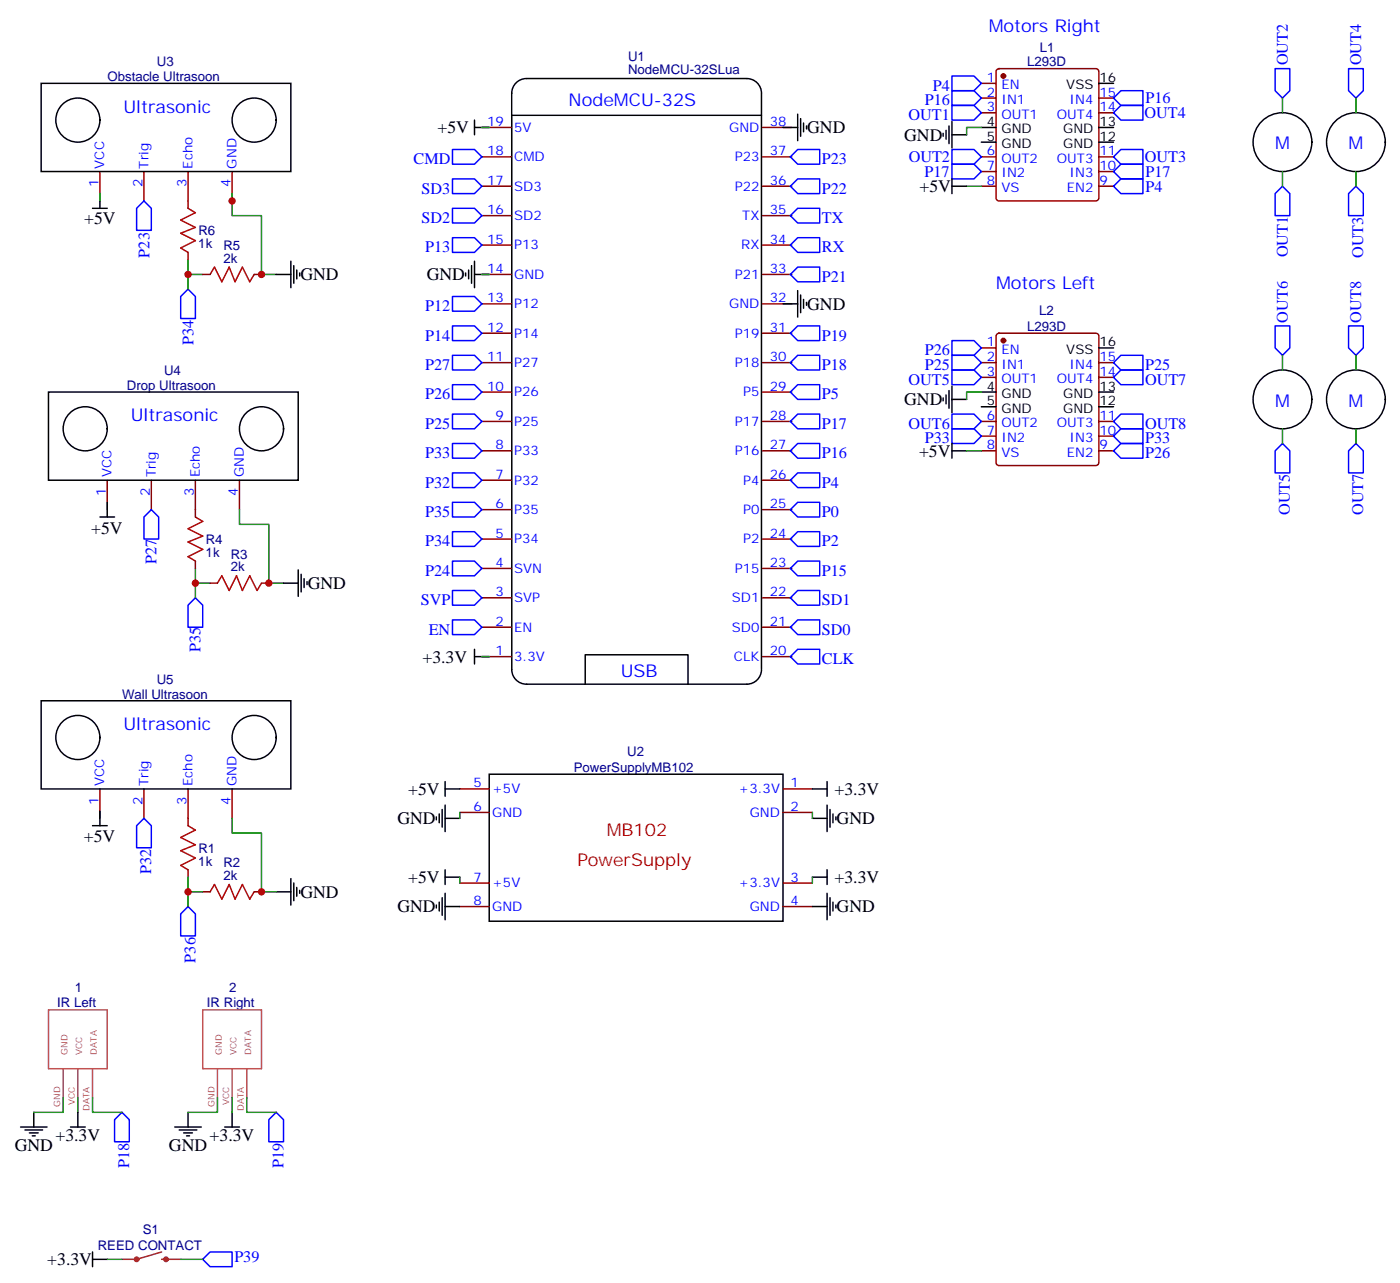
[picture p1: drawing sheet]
<svg xmlns="http://www.w3.org/2000/svg" width="336mm" height="308mm" viewBox="0 0 336 308" stroke-linecap="round" stroke-linejoin="round" font-family="sans-serif">
<g fill="none" stroke="#000" stroke-width=".35">
<path d="M9.9 20h59.9v21.2h-59.9zM113.9 30.6h3.6M113.9 28.8v3.5M122.9 22.3v138.4M122.9 27.7h60M122.9 22.4a3.5 3.5 0 0 1 3.5-3.5h52.9a3.5 3.5 0 0 1 3.6 3.5v138.1M188 30.6h3.6M191.6 27.4v6.4M192.3 28.5v4.2M193 29.5v2.1M193.7 30.2v.7M226.5 32v.7"/>
<path d="M227.2 31.3v2.1M227.9 30.2v4.3M228.6 32.3h3.5M228.6 29.2v6.3M235.7 30.6h3.5M235.7 34.1h3.5M263.9 30.6h3.5M263.9 34.1h3.5M263.9 20h3.5M22.2 50h3.6M24 46.5v3.5M228.6 42.9v3.6"/>
<path d="M228.6 44.7h3.5M66.3 65.9h3.5M69.8 62.7v6.3M70.6 63.7v4.3M71.3 64.8v2.1M72 65.5v.7M111.8 65.5v.7M112.5 64.8v2.1M113.2 63.7v4.3M113.9 65.9h3.6M113.9 62.7v6.3M188 72.9h3.6"/>
<path d="M191.6 69.7v6.4M192.3 70.8v4.2M193 71.9v2.1M193.7 72.6v.7M11.6 94.1h60v21.2h-60zM226.5 95.5v.7M227.2 94.8v2.1M227.9 93.7v4.3M228.6 92.7v6.3M228.6 95.8h3.5M235.7 94.1h3.5M235.7 97.6h3.5"/>
<path d="M263.9 94.1h3.5M263.9 97.6h3.5M263.9 83.5h3.5M228.6 106.4v3.6M228.6 108.2h3.5M24 124.1h3.5M25.8 120.5v3.6M68.1 139.9h3.5M71.6 136.8v6.3M72.3 137.8v4.3M73 138.9v2.1M73.7 139.6v.7"/>
<path d="M113.9 155.8v3.5M113.9 157.6h3.6M9.9 168.2h59.9v21.1h-59.9zM122.9 160.7a3.5 3.5 0 0 0 3.5 3.5h52.9a3.5 3.5 0 0 0 3.6-3.5M140.5 164.2v-7.1h24.7v7.1M22.2 198.2h3.6M24 194.6v3.6M104.8 196v.7M105.5 195.3v2.1M106.2 194.3v4.2M106.9 189.3h3.5M106.9 187.6v3.5"/>
<path d="M106.9 193.2v6.4M106.9 196.4h3.5M117.5 185.8h70.5v35.3h-70.5zM195.1 189.3h3.5M195.1 196.4h3.5M198.6 187.6v3.5M198.6 193.2v6.4M199.3 194.3v4.2M200 195.3v2.1M200.7 196v.7M66.3 214h3.5M69.8 210.9v6.3"/>
<path d="M70.6 211.9v4.2M71.3 213v2.1M72 213.7v.7M104.8 217.2v.7M105.5 216.5v2.1M106.2 215.4v4.3M106.9 210.5h3.5M106.9 208.7v3.6M106.9 214.4v6.3M106.9 217.6h3.5M195.1 210.5h3.5M195.1 217.6h3.5"/>
<path d="M198.6 208.7v3.6M198.6 214.4v6.3M199.3 215.4v4.3M200 216.5v2.1M200.7 217.2v.7M4.9 270.5h6.4M6 271.2h4.2M7.1 271.9h2.1M7.8 272.6h.7M8.1 266.9v3.6M16.9 270.5h3.6M18.7 266.9v3.6"/>
<path d="M42 270.5h6.3M43 271.2h4.3M44.1 271.9h2.1M44.8 272.6h.7M45.2 266.9v3.6M54 270.5h3.5M55.7 266.9v3.6M22.2 302.2h3.6M22.2 300.5v3.5"/>
<circle cx="18.7" cy="28.8" r="5.3"/>
<circle cx="61" cy="28.8" r="5.3"/>
<circle cx="308" cy="34.1" r="7.1"/>
<circle cx="325.6" cy="34.1" r="7.1"/>
<circle cx="308" cy="95.8" r="7.1"/>
<circle cx="325.6" cy="95.8" r="7.1"/>
<circle cx="20.5" cy="102.9" r="5.3"/>
<circle cx="62.8" cy="102.9" r="5.3"/>
<circle cx="18.7" cy="177" r="5.3"/>
<circle cx="61" cy="177" r="5.3"/>
</g>
<g fill="none" stroke="#870000" stroke-width=".35">
<path d="M239.4 16.7l.5-.2h23.3a.71 .71 0 0 1 .7 .7v30.3a.76 .76 0 0 1-.7 .7h-23.3a.76 .76 0 0 1-.7-.7v-30.3zM115.7 30.6h7.1M115.7 37.6h7.1M183.1 30.6h7M183.1 37.6h7M235.7 37.6h3.5M235.7 20h3.5M235.7 23.5h3.5M235.7 27.1h3.5M263.9 37.6h3.5M263.9 23.5h3.5M263.9 27.1h3.5"/>
<path d="M24 41.2v7M34.6 41.2v7M45.2 41.2v8.8M55.7 41.2v7M115.7 58.8h7.1M115.7 44.7h7.1M115.7 51.8h7.1M183.1 58.8h7M183.1 44.7h7M183.1 51.8h7M235.7 44.7h3.5M235.7 41.2h3.5"/>
<path d="M263.9 44.7h3.5M263.9 41.2h3.5M45.2 60.6v1.7M48.7 65.9h1.7M61 65.9h1.8M115.7 65.9h7.1M115.7 72.9h7.1M115.7 80h7.1M183.1 65.9h7M183.1 72.9h7M183.1 80h7M115.7 87h7.1"/>
<path d="M115.7 94.1h7.1M183.1 87h7M183.1 94.1h7M235.7 87h3.5M235.7 83.5h3.5M235.7 90.6h3.5M239.4 80.2l.5-.2h23.3a.71 .71 0 0 1 .7 .7v30.3a.76 .76 0 0 1-.7 .7h-23.3a.76 .76 0 0 1-.7-.7v-30.3zM263.9 87h3.5M263.9 90.6h3.5M25.8 115.3v7M36.3 115.3v7M46.9 115.3v8.8"/>
<path d="M57.5 115.3v7M115.7 101.1h7.1M115.7 108.2h7.1M115.7 115.3h7.1M183.1 101.1h7M183.1 108.2h7M183.1 115.3h7M235.7 101.1h3.5M235.7 108.2h3.5M235.7 104.7h3.5M263.9 101.1h3.5M263.9 108.2h3.5"/>
<path d="M263.9 104.7h3.5M46.9 134.7v1.7M50.4 139.9h1.8M62.8 139.9h1.8M115.7 122.3h7.1M115.7 129.4h7.1M115.7 136.4h7.1M183.1 122.3h7M183.1 129.4h7M183.1 136.4h7M115.7 143.5h7.1M115.7 150.5h7.1"/>
<path d="M115.7 157.6h7.1M183.1 143.5h7M183.1 150.5h7M183.1 157.6h7M24 189.3v7.1M34.6 189.3v7.1M45.2 189.3v8.9M55.7 189.3v7.1M110.4 189.3h7.1M110.4 195h7.1M188 189.3h7.1M188 195h7.1"/>
<path d="M45.2 208.7v1.8M48.7 214h1.7M61 214h1.8M110.4 211.9h7.1M110.4 217.6h7.1M188 211.9h7.1M188 217.6h7.1"/>
</g>
<path d="M11.6 242.4h14.2v14.1h-14.2zM15.2 256.5v6.9M18.7 256.5v6.9M22.2 256.5v6.9M48.7 242.4h14.1v14.1h-14.1zM52.2 256.5v6.9M55.7 256.5v6.9M59.3 256.5v6.9" fill="none" stroke="#a64a4a" stroke-width=".35"/>
<g fill="#870000" stroke="#870000" stroke-width=".35">
<circle cx="240.9" cy="18.2" r=".53"/>
<circle cx="240.9" cy="81.7" r=".53"/>
</g>
<g fill="none" stroke="#008700" stroke-width=".35">
<path d="M115.7 30.6h1.8M235.7 30.6h-3.6v1.7M308 23.5v3.6M325.6 23.5v3.6M24 46.5v1.7M55.7 46.5v5.3h7.1v14.1h3.5M232.1 44.7h3.6M308 41.2v3.5M325.6 41.2v3.5M45.2 62.3v3.6h3.5M45.2 65.9v3.5M115.7 65.9h1.8"/>
<path d="M235.7 94.1h-3.6v1.7M308 85.3v3.5M325.6 85.3v3.5M232.1 108.2h3.6M308 102.9v3.5M325.6 102.9v3.5M46.9 136.4v3.5h3.5M46.9 139.9v3.6M57.5 122.3v3.5h7.1v14.1h3.5M115.7 157.6h1.8M55.7 196.4v3.5h7.1v14.1h3.5M110.4 195v1.4"/>
<path d="M195.1 195v1.4M45.2 210.5v3.5h3.5M45.2 214v3.6M110.4 210.5v1.4M195.1 210.5v1.4M15.2 263.4v3.5h-7.1M18.7 263.4v3.5M22.2 263.4v3.5h7.1M52.2 263.4v3.5h-7M55.7 263.4v3.5M59.3 263.4v3.5h7M25.8 302.2h3.5"/>
<path d="M43.4 302.2h5.3"/>
</g>
<g fill="none" stroke="#00f" stroke-width=".35">
<path d="M228.6 18.2h5.3l1.8 1.8-1.8 1.8h-5.3zM306.2 16.5h3.5v5.3l-1.7 1.7-1.8-1.7zM323.8 16.5h3.6v5.3l-1.8 1.7-1.8-1.7zM108.7 35.9h5.2l1.8 1.7-1.8 1.8h-5.2zM191.6 35.9h5.2v3.5h-5.2l-1.8-1.8zM228.6 21.8h5.3l1.8 1.7-1.8 1.8h-5.3zM228.6 39.4h5.3l1.8 1.8-1.8 1.7h-5.3zM228.6 25.3h5.3l1.8 1.8-1.8 1.7h-5.3zM228.6 35.9h5.3l1.8 1.7-1.8 1.8h-5.3zM267.4 27.1l1.8-1.8h5.3v3.5h-5.3zM267.4 23.5l1.8-1.7h5.3v3.5h-5.3zM269.2 35.9h5.3v3.5h-5.3l-1.8-1.8z"/>
<path d="M269.2 39.4h5.3v3.5h-5.3l-1.8-1.7zM34.6 48.2l1.7 1.8v5.3h-3.5v-5.3zM108.7 57h5.2l1.8 1.8-1.8 1.8h-5.2zM108.7 42.9h5.2l1.8 1.8-1.8 1.8h-5.2zM108.7 50h5.2l1.8 1.8-1.8 1.7h-5.2zM189.8 51.8l1.8-1.8h5.2v3.5h-5.2zM191.6 42.9h5.2v3.6h-5.2l-1.8-1.8zM191.6 57h5.2v3.6h-5.2l-1.8-1.8zM267.4 44.7l1.8-1.8h5.3v3.6h-5.3zM308 44.7l1.7 1.8v5.3h-3.5v-5.3zM323.8 46.5l1.8-1.8 1.8 1.8v5.3h-3.6zM45.2 69.4l1.7 1.8v5.2h-3.5v-5.2z"/>
<path d="M108.7 71.2h5.2l1.8 1.7-1.8 1.8h-5.2zM108.7 78.2h5.2l1.8 1.8-1.8 1.7h-5.2zM191.6 78.2h5.2v3.5h-5.2l-1.8-1.7zM191.6 64.1h5.2v3.5h-5.2l-1.8-1.7zM306.2 78.2h3.5v5.3l-1.7 1.8-1.8-1.8zM323.8 78.2h3.6v5.3l-1.8 1.8-1.8-1.8zM108.7 85.3h5.2l1.8 1.7-1.8 1.8h-5.2zM108.7 99.4h5.2l1.8 1.7-1.8 1.8h-5.2zM108.7 92.3h5.2l1.8 1.8-1.8 1.7h-5.2zM191.6 92.3h5.2v3.5h-5.2l-1.8-1.7zM191.6 99.4h5.2v3.5h-5.2l-1.8-1.8zM191.6 85.3h5.2v3.5h-5.2l-1.8-1.8z"/>
<path d="M228.6 99.4h5.3l1.8 1.7-1.8 1.8h-5.3zM228.6 88.8h5.3l1.8 1.8-1.8 1.7h-5.3zM228.6 85.3h5.3l1.8 1.7-1.8 1.8h-5.3zM228.6 81.7h5.3l1.8 1.8-1.8 1.8h-5.3zM269.2 88.8h5.3v3.5h-5.3l-1.8-1.7zM269.2 85.3h5.3v3.5h-5.3l-1.8-1.8zM108.7 113.5h5.2l1.8 1.8-1.8 1.7h-5.2zM108.7 106.4h5.2l1.8 1.8-1.8 1.8h-5.2zM191.6 113.5h5.2v3.5h-5.2l-1.8-1.7zM191.6 106.4h5.2v3.6h-5.2l-1.8-1.8zM228.6 102.9h5.3l1.8 1.8-1.8 1.7h-5.3zM267.4 108.2l1.8-1.8h5.3v3.6h-5.3z"/>
<path d="M267.4 101.1l1.8-1.7h5.3v3.5h-5.3zM269.2 102.9h5.3v3.5h-5.3l-1.8-1.7zM308 106.4l1.7 1.8v5.3h-3.5v-5.3zM323.8 108.2l1.8-1.8 1.8 1.8v5.3h-3.6zM36.3 122.3l1.8 1.8v5.3h-3.5v-5.3zM108.7 127.6h5.2l1.8 1.8-1.8 1.7h-5.2zM108.7 120.5h5.2l1.8 1.8-1.8 1.8h-5.2zM108.7 134.7h5.2l1.8 1.7-1.8 1.8h-5.2zM191.6 120.5h5.2v3.6h-5.2l-1.8-1.8zM191.6 127.6h5.2v3.5h-5.2l-1.8-1.7zM191.6 134.7h5.2v3.5h-5.2l-1.8-1.8zM46.9 143.5l1.8 1.7v5.3h-3.5v-5.3z"/>
<path d="M108.7 141.7h5.2l1.8 1.8-1.8 1.7h-5.2zM108.7 148.8h5.2l1.8 1.7-1.8 1.8h-5.2zM191.6 141.7h5.2v3.5h-5.2l-1.8-1.7zM191.6 148.8h5.2v3.5h-5.2l-1.8-1.8zM191.6 155.8h5.2v3.5h-5.2l-1.8-1.7zM34.6 196.4l1.7 1.8v5.2h-3.5v-5.2zM43.4 219.3l1.8-1.7 1.7 1.7v5.3h-3.5zM29.3 266.9l1.7 1.8v5.3h-3.5v-5.3zM66.3 266.9l1.8 1.8v5.3h-3.5v-5.3zM48.7 302.2l1.7-1.7h5.3v3.5h-5.3z"/>
</g>
<path d="M38.8 300.5l-6 1.7h-3.5M38.8 302.2h4.6" fill="none" stroke="#8c2424" stroke-width=".35"/>
<g fill="none" stroke="#8c2424" stroke-width=".71">
<circle cx="32.8" cy="302.2" r=".35"/>
<circle cx="39.9" cy="302.2" r=".35"/>
</g>
<path d="M45.2 50l1.7 1-3.5 1.8 3.5 1.8-3.5 1.4 3.5 1.7-3.5 1.8 1.8 1.1M50.4 65.9l1.1-1.8 1.8 3.5 1.7-3.5 1.4 3.5 1.8-3.5 1.8 3.5 1-1.7M46.9 124.1l1.8 1-3.5 1.8 3.5 1.8-3.5 1.4 3.5 1.7-3.5 1.8 1.7 1.1M52.2 139.9l1.1-1.7 1.7 3.5 1.8-3.5 1.4 3.5 1.8-3.5 1.7 3.5 1.1-1.8M45.2 198.2l1.7 1-3.5 1.8 3.5 1.7-3.5 1.5 3.5 1.7-3.5 1.8 1.8 1M50.4 214l1.1-1.7 1.8 3.5 1.7-3.5 1.4 3.5 1.8-3.5 1.8 3.5 1-1.8" fill="none" stroke="#a10000" stroke-width=".35"/>
<g fill="#c00">
<circle cx="62.8" cy="214" r=".88"/>
<circle cx="45.2" cy="214" r=".88"/>
<circle cx="46.9" cy="139.9" r=".88"/>
<circle cx="64.6" cy="139.9" r=".88"/>
<circle cx="45.2" cy="65.9" r=".88"/>
<circle cx="62.8" cy="65.9" r=".88"/>
<circle cx="55.7" cy="48.2" r=".88"/>
</g>
<g font-size="4.2" fill="#00f">
<text x="237.4" y="7.7">Motors Right</text>
<text x="29.6" y="27.1">Ultrasonic</text>
<text x="136.5" y="25.3">NodeMCU-32S</text>
<text x="306.2" y="35.9">M</text>
<text x="323.8" y="35.9">M</text>
<text x="239.2" y="69.4">Motors Left</text>
<text x="31.4" y="101.1">Ultrasonic</text>
<text x="306.2" y="97.6">M</text>
<text x="323.8" y="97.6">M</text>
<text x="149.1" y="162.5">USB</text>
<text x="29.6" y="175.2">Ultrasonic</text>
</g>
<g font-size="4.2">
<text x="105.1" y="32">+5V</text>
<text x="193.9" y="32">GND</text>
<text x="217.1" y="33.8">GND</text>
<text x="220.8" y="46.1">+5V</text>
<text x="20.2" y="53.8">+5V</text>
<text x="72.1" y="67.3">GND</text>
<text x="102.5" y="67.3">GND</text>
<text x="193.9" y="74.3">GND</text>
<text x="217.1" y="97.3">GND</text>
<text x="220.7" y="109.6">+5V</text>
<text x="21.9" y="128.1">+5V</text>
<text x="73.9" y="141.4">GND</text>
<text x="101.4" y="159">+3.3V</text>
<text x="98" y="190.7">+5V</text>
<text x="200.4" y="190.7">+3.3V</text>
<text x="95.4" y="197.8">GND</text>
<text x="200.9" y="197.8">GND</text>
<text x="20.1" y="202.2">+5V</text>
<text x="72.1" y="215.4">GND</text>
<text x="98" y="211.9">+5V</text>
<text x="200.4" y="211.9">+3.3V</text>
<text x="95.4" y="219">GND</text>
<text x="200.9" y="219">GND</text>
<text x="13.3" y="273.7">+3.3V</text>
<text x="50.3" y="273.7">+3.3V</text>
<text x="3.5" y="276.1">GND</text>
<text x="40.6" y="276.1">GND</text>
<text x="11.3" y="303.6">+3.3V</text>
</g>
<g font-size="4.2" fill="#f00">
<text x="145.7" y="200.7">MB102</text>
<text x="138.6" y="207.7">PowerSupply</text>
</g>
<g font-size="3.9" fill="#00f">
<text x="309.2" y="15.7" transform="rotate(-90 309.2 15.7)">OUT2</text>
<text x="326.9" y="15.7" transform="rotate(-90 326.9 15.7)">OUT4</text>
<text x="224" y="21.8">P4</text>
<text x="218.2" y="28.8">OUT1</text>
<text x="222.1" y="25.3">P16</text>
<text x="274.9" y="28.4">OUT4</text>
<text x="275.1" y="24.8">P16</text>
<text x="99.3" y="39.4">CMD</text>
<text x="197.4" y="39.4">P23</text>
<text x="218.2" y="38.9">OUT2</text>
<text x="274.9" y="38.9">OUT3</text>
<text x="101.3" y="46.5">SD3</text>
<text x="197.4" y="46.5">P22</text>
<text x="222" y="42.5">P17</text>
<text x="275.1" y="42.5">P17</text>
<text x="275.1" y="46">P4</text>
<text x="101.3" y="53.5">SD2</text>
<text x="197.4" y="53.5">TX</text>
<text x="35.9" y="61.8" transform="rotate(-90 35.9 61.8)">P23</text>
<text x="102.1" y="60.6">P13</text>
<text x="197.4" y="60.6">RX</text>
<text x="309.2" y="61.7" transform="rotate(-90 309.2 61.7)">OUT1</text>
<text x="327.4" y="61.9" transform="rotate(-90 327.4 61.9)">OUT3</text>
<text x="197.4" y="67.6">P21</text>
<text x="102.1" y="74.7">P12</text>
<text x="309.2" y="77.4" transform="rotate(-90 309.2 77.4)">OUT6</text>
<text x="326.9" y="77.4" transform="rotate(-90 326.9 77.4)">OUT8</text>
<text x="46.5" y="82.9" transform="rotate(-90 46.5 82.9)">P34</text>
<text x="102.1" y="81.7">P14</text>
<text x="197.4" y="81.7">P19</text>
<text x="102.1" y="88.8">P27</text>
<text x="197.4" y="88.8">P18</text>
<text x="222.1" y="88.8">P25</text>
<text x="222.1" y="85.3">P26</text>
<text x="275" y="88.8">P25</text>
<text x="102.1" y="95.8">P26</text>
<text x="197.4" y="95.8">P5</text>
<text x="218.2" y="92.3">OUT5</text>
<text x="275" y="92.3">OUT7</text>
<text x="102.1" y="102.9">P25</text>
<text x="197.4" y="102.9">P17</text>
<text x="218.2" y="102.9">OUT6</text>
<text x="222.1" y="106.4">P33</text>
<text x="275" y="106.4">P33</text>
<text x="275" y="102.9">OUT8</text>
<text x="102.1" y="110">P33</text>
<text x="197.4" y="110">P16</text>
<text x="275" y="110">P26</text>
<text x="102.1" y="117">P32</text>
<text x="197.4" y="117">P4</text>
<text x="102.1" y="124.1">P35</text>
<text x="197.4" y="124.1">P0</text>
<text x="309.7" y="123.6" transform="rotate(-90 309.7 123.6)">OUT5</text>
<text x="327.4" y="123.6" transform="rotate(-90 327.4 123.6)">OUT7</text>
<text x="102.1" y="131.1">P34</text>
<text x="197.4" y="131.1">P2</text>
<text x="37.6" y="135.4" transform="rotate(-90 37.6 135.4)">P27</text>
<text x="102.1" y="138.2">P24</text>
<text x="197.4" y="138.2">P15</text>
<text x="101.1" y="145.2">SVP</text>
<text x="197.4" y="145.2">SD1</text>
<text x="103" y="152.3">EN</text>
<text x="197.4" y="152.3">SD0</text>
<text x="48.2" y="156.6" transform="rotate(-90 48.2 156.6)">P35</text>
<text x="197.4" y="159.3">CLK</text>
<text x="36.3" y="209.8" transform="rotate(-90 36.3 209.8)">P32</text>
<text x="46.9" y="231" transform="rotate(-90 46.9 231)">P36</text>
<text x="31" y="280.4" transform="rotate(-90 31 280.4)">P18</text>
<text x="68.1" y="280.4" transform="rotate(-90 68.1 280.4)">P19</text>
<text x="56.3" y="303">P39</text>
</g>
<g font-size="3.2" fill="#000080">
<text x="37.7" y="15.9">U3</text>
<text x="150.8" y="17.8">NodeMCU-32SLua</text>
<text x="150.8" y="14.7">U1</text>
<text x="246.7" y="15.9">L293D</text>
<text x="249.7" y="12.4">L1</text>
<text x="25.8" y="19.5">Obstacle Ultrasoon</text>
<text x="47.6" y="59.6">1k</text>
<text x="47.6" y="56.5">R6</text>
<text x="53.6" y="60">R5</text>
<text x="53.6" y="63">2k</text>
<text x="249.5" y="75.5">L2</text>
<text x="246.7" y="79.4">L293D</text>
<text x="30.5" y="93.6">Drop Ultrasoon</text>
<text x="39.4" y="90">U4</text>
<text x="49.4" y="130.6">R4</text>
<text x="49.4" y="133.6">1k</text>
<text x="55.4" y="137.1">2k</text>
<text x="55.4" y="134.1">R3</text>
<text x="29.3" y="167.7">Wall Ultrasoon</text>
<text x="37.6" y="164.1">U5</text>
<text x="137.8" y="185.3">PowerSupplyMB102</text>
<text x="150.6" y="181.3">U2</text>
<text x="47.6" y="207.7">1k</text>
<text x="47.6" y="204.7">R1</text>
<text x="53.6" y="208.1">R2</text>
<text x="53.6" y="211.2">2k</text>
<text x="18" y="238.1">1</text>
<text x="55" y="238.1">2</text>
<text x="13.7" y="241.8">IR Left</text>
<text x="49.7" y="241.8">IR Right</text>
<text x="23.5" y="299.9">REED CONTACT</text>
<text x="34.3" y="296.2">S1</text>
</g>
<g font-size="3.2" fill="#00f">
<text x="237" y="19.6">1</text>
<text x="237" y="23.2">2</text>
<text x="240.5" y="21.4">EN</text>
<text x="264.1" y="23.2">15</text>
<text x="237" y="26.7">3</text>
<text x="240.5" y="24.9">IN1</text>
<text x="240.5" y="28.5">OUT1</text>
<text x="253.8" y="28.5">OUT4</text>
<text x="256.8" y="24.9">IN4</text>
<text x="264.1" y="26.7">14</text>
<text x="117" y="30.2">19</text>
<text x="123.5" y="31.6">5V</text>
<text x="175.1" y="31.6">GND</text>
<text x="184.9" y="30.2">38</text>
<text x="25" y="40.5" transform="rotate(-90 25 40.5)">VCC</text>
<text x="35.6" y="40.5" transform="rotate(-90 35.6 40.5)">Trig</text>
<text x="46.2" y="40.5" transform="rotate(-90 46.2 40.5)">Echo</text>
<text x="56.8" y="40.5" transform="rotate(-90 56.8 40.5)">GND</text>
<text x="117" y="37.3">18</text>
<text x="123.5" y="38.7">CMD</text>
<text x="176.4" y="38.7">P23</text>
<text x="184.9" y="37.3">37</text>
<text x="237" y="37.3">6</text>
<text x="237" y="40.8">7</text>
<text x="240.5" y="39.1">OUT2</text>
<text x="253.8" y="39.1">OUT3</text>
<text x="264.1" y="40.8">10</text>
<text x="264.1" y="37.3">11</text>
<text x="23.6" y="45" transform="rotate(-90 23.6 45)">1</text>
<text x="34.2" y="45" transform="rotate(-90 34.2 45)">2</text>
<text x="44.8" y="45" transform="rotate(-90 44.8 45)">3</text>
<text x="55.4" y="45" transform="rotate(-90 55.4 45)">4</text>
<text x="117" y="44.3">17</text>
<text x="123.5" y="45.8">SD3</text>
<text x="176.4" y="45.8">P22</text>
<text x="184.9" y="44.3">36</text>
<text x="237" y="44.3">8</text>
<text x="240.5" y="42.6">IN2</text>
<text x="240.5" y="46.1">VS</text>
<text x="256.2" y="46.1">EN2</text>
<text x="256.8" y="42.6">IN3</text>
<text x="264.1" y="44.3">9</text>
<text x="117" y="51.4">16</text>
<text x="123.5" y="52.8">SD2</text>
<text x="178.3" y="52.8">TX</text>
<text x="184.9" y="51.4">35</text>
<text x="117" y="58.5">15</text>
<text x="123.5" y="59.9">P13</text>
<text x="178" y="59.9">RX</text>
<text x="184.9" y="58.5">34</text>
<text x="117" y="65.5">14</text>
<text x="184.9" y="65.5">33</text>
<text x="123.5" y="66.9">GND</text>
<text x="176.4" y="66.9">P21</text>
<text x="117" y="72.6">13</text>
<text x="123.5" y="74">P12</text>
<text x="175.1" y="74">GND</text>
<text x="184.9" y="72.6">32</text>
<text x="117" y="79.6">12</text>
<text x="123.5" y="81">P14</text>
<text x="176.4" y="81">P19</text>
<text x="184.9" y="79.6">31</text>
<text x="237" y="83.1">1</text>
<text x="117" y="86.7">11</text>
<text x="123.5" y="88.1">P27</text>
<text x="176.4" y="88.1">P18</text>
<text x="184.9" y="86.7">30</text>
<text x="237" y="86.7">2</text>
<text x="240.5" y="84.9">EN</text>
<text x="240.5" y="88.4">IN1</text>
<text x="256.8" y="88.4">IN4</text>
<text x="264.1" y="86.7">15</text>
<text x="117" y="93.7">10</text>
<text x="123.5" y="95.1">P26</text>
<text x="178.5" y="95.1">P5</text>
<text x="184.9" y="93.7">29</text>
<text x="237" y="90.2">3</text>
<text x="240.5" y="92">OUT1</text>
<text x="253.8" y="92">OUT4</text>
<text x="264.1" y="90.2">14</text>
<text x="119" y="100.8">9</text>
<text x="184.9" y="100.8">28</text>
<text x="237" y="100.8">6</text>
<text x="264.1" y="100.8">11</text>
<text x="119" y="107.8">8</text>
<text x="123.5" y="102.2">P25</text>
<text x="176.4" y="102.2">P17</text>
<text x="184.9" y="107.8">27</text>
<text x="237" y="104.3">7</text>
<text x="237" y="107.8">8</text>
<text x="240.5" y="102.6">OUT2</text>
<text x="240.5" y="106.1">IN2</text>
<text x="253.8" y="102.6">OUT3</text>
<text x="256.8" y="106.1">IN3</text>
<text x="264.1" y="107.8">9</text>
<text x="264.1" y="104.3">10</text>
<text x="123.5" y="109.3">P33</text>
<text x="176.4" y="109.3">P16</text>
<text x="240.5" y="109.6">VS</text>
<text x="256.2" y="109.6">EN2</text>
<text x="25.4" y="119" transform="rotate(-90 25.4 119)">1</text>
<text x="26.8" y="114.5" transform="rotate(-90 26.8 114.5)">VCC</text>
<text x="36" y="119" transform="rotate(-90 36 119)">2</text>
<text x="37.4" y="114.5" transform="rotate(-90 37.4 114.5)">Trig</text>
<text x="46.6" y="119" transform="rotate(-90 46.6 119)">3</text>
<text x="48" y="114.5" transform="rotate(-90 48 114.5)">Echo</text>
<text x="57.1" y="119" transform="rotate(-90 57.1 119)">4</text>
<text x="58.6" y="114.5" transform="rotate(-90 58.6 114.5)">GND</text>
<text x="119" y="114.9">7</text>
<text x="123.5" y="116.3">P32</text>
<text x="178.5" y="116.3">P4</text>
<text x="184.9" y="114.9">26</text>
<text x="119" y="122">6</text>
<text x="123.5" y="123.4">P35</text>
<text x="178.5" y="123.4">P0</text>
<text x="184.9" y="122">25</text>
<text x="119" y="129">5</text>
<text x="123.5" y="130.4">P34</text>
<text x="178.5" y="130.4">P2</text>
<text x="184.9" y="129">24</text>
<text x="119" y="136.1">4</text>
<text x="123.5" y="137.5">SVN</text>
<text x="176.4" y="137.5">P15</text>
<text x="184.9" y="136.1">23</text>
<text x="119" y="143.1">3</text>
<text x="184.9" y="143.1">22</text>
<text x="123.5" y="144.5">SVP</text>
<text x="175.8" y="144.5">SD1</text>
<text x="119" y="150.2">2</text>
<text x="123.5" y="151.6">EN</text>
<text x="175.8" y="151.6">SD0</text>
<text x="184.9" y="150.2">21</text>
<text x="119" y="157.2">1</text>
<text x="123.5" y="158.6">3.3V</text>
<text x="176.2" y="158.6">CLK</text>
<text x="184.9" y="157.2">20</text>
<text x="25" y="188.6" transform="rotate(-90 25 188.6)">VCC</text>
<text x="35.6" y="188.6" transform="rotate(-90 35.6 188.6)">Trig</text>
<text x="46.2" y="188.6" transform="rotate(-90 46.2 188.6)">Echo</text>
<text x="56.8" y="188.6" transform="rotate(-90 56.8 188.6)">GND</text>
<text x="113.7" y="189">5</text>
<text x="118.2" y="190.4">+5V</text>
<text x="177.4" y="190.4">+3.3V</text>
<text x="189.8" y="189">1</text>
<text x="23.6" y="193.1" transform="rotate(-90 23.6 193.1)">1</text>
<text x="34.2" y="193.1" transform="rotate(-90 34.2 193.1)">2</text>
<text x="44.8" y="193.1" transform="rotate(-90 44.8 193.1)">3</text>
<text x="55.4" y="193.1" transform="rotate(-90 55.4 193.1)">4</text>
<text x="113.7" y="194.6">6</text>
<text x="118.2" y="196">GND</text>
<text x="180" y="196">GND</text>
<text x="189.8" y="194.6">2</text>
<text x="113.7" y="211.6">7</text>
<text x="118.2" y="213">+5V</text>
<text x="177.4" y="213">+3.3V</text>
<text x="189.8" y="211.6">3</text>
<text x="113.7" y="217.2">8</text>
<text x="118.2" y="218.6">GND</text>
<text x="180" y="218.6">GND</text>
<text x="189.8" y="217.2">4</text>
</g>
<g font-size="3.2">
<text x="256.1" y="21.4">VSS</text>
<text x="264.1" y="19.6">16</text>
<text x="237" y="30.2">4</text>
<text x="237" y="33.8">5</text>
<text x="240.5" y="32">GND</text>
<text x="240.5" y="35.5">GND</text>
<text x="255.3" y="35.5">GND</text>
<text x="255.3" y="32">GND</text>
<text x="264.1" y="33.8">12</text>
<text x="264.1" y="30.2">13</text>
<text x="264.1" y="83.1">16</text>
<text x="256.1" y="84.9">VSS</text>
<text x="237" y="93.7">4</text>
<text x="240.5" y="95.5">GND</text>
<text x="255.3" y="95.5">GND</text>
<text x="264.1" y="93.7">13</text>
<text x="237" y="97.3">5</text>
<text x="240.5" y="99">GND</text>
<text x="255.3" y="99">GND</text>
<text x="264.1" y="97.3">12</text>
</g>
<g font-size="2.1" fill="#a54b4b">
<text x="16.2" y="253.1" transform="rotate(-90 16.2 253.1)">GND</text>
<text x="19.7" y="253.1" transform="rotate(-90 19.7 253.1)">VCC</text>
<text x="23.3" y="253.1" transform="rotate(-90 23.3 253.1)">DATA</text>
<text x="53.3" y="253.1" transform="rotate(-90 53.3 253.1)">GND</text>
<text x="56.8" y="253.1" transform="rotate(-90 56.8 253.1)">VCC</text>
<text x="60.3" y="253.1" transform="rotate(-90 60.3 253.1)">DATA</text>
<text x="14.5" y="265.6" transform="rotate(-90 14.5 265.6)">GND</text>
<text x="18" y="265.2" transform="rotate(-90 18 265.2)">VCC</text>
<text x="21.5" y="266.6" transform="rotate(-90 21.5 266.6)">DATA</text>
<text x="51.5" y="265.6" transform="rotate(-90 51.5 265.6)">GND</text>
<text x="55" y="265.2" transform="rotate(-90 55 265.2)">VCC</text>
<text x="58.6" y="266.6" transform="rotate(-90 58.6 266.6)">DATA</text>
</g>
</svg>
